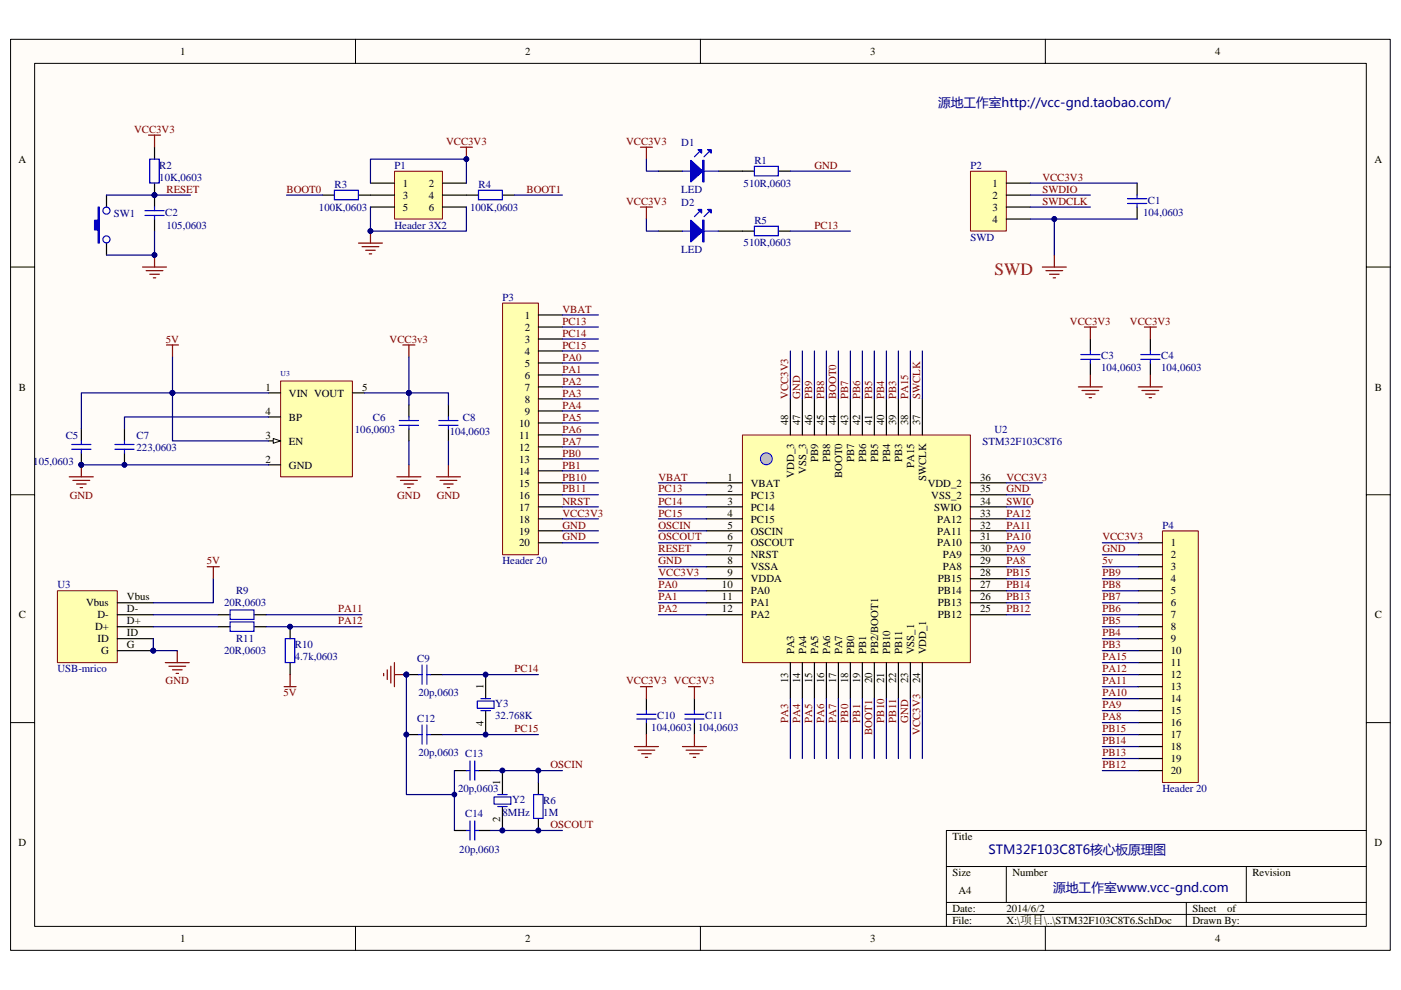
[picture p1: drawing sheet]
<svg xmlns="http://www.w3.org/2000/svg" width="297mm" height="210mm" viewBox="0 0 297 210" stroke-linecap="round" stroke-linejoin="round" font-family="sans-serif">
<path d="M2.3 8.4h292.5v193.2h-292.5z" fill="#fffcf8"/>
<path d="M2.2 8.3h292.6v193.3h-292.6z" fill="none" stroke="#000" stroke-width=".21"/>
<path d="M7.4 13.5h282.3v183h-282.3z" fill="#fffcf8"/>
<g fill="none" stroke="#000" stroke-width=".21">
<path d="M7.3 13.4h282.4v183.1h-282.4zM75.4 8.3v5.1M148.5 8.3v5.1M221.6 8.3v5.1M2.2 56.6h5.1M289.7 56.6h5.1M2.2 104.9h5.1M289.7 104.9h5.1M2.2 153.3h5.1M289.7 153.3h5.1M289.7 176.1h-89v20.4M75.4 196.5v5.1"/>
<path d="M148.5 196.5v5.1M200.7 183.8h89M200.7 191.4h89M200.7 194h89M213.4 183.8v7.6M221.6 196.5v5.1M251.5 191.4v5.1M264.2 183.8v7.6"/>
</g>
<path d="M32.8 31.2v2.6M32.8 38.8v5.1M22.6 41.4v2.5M22.6 51.6v2.5M32.8 46.5v2.5" fill="none" stroke="#000" stroke-width=".25"/>
<g fill="#000080" stroke="#000080" stroke-width=".21">
<circle cx="32.8" cy="41.4" r=".5"/>
<circle cx="32.7" cy="54.1" r=".5"/>
</g>
<g fill="none" stroke="#00f" stroke-width=".25">
<path d="M31.7 33.8h2.1v5h-2.1zM30.7 44.7h4.1M30.7 45.7h4.1M32.8 43.9v.8M32.8 45.7v.8"/>
<circle cx="22.6" cy="44.7" r=".75"/>
<circle cx="22.6" cy="50.8" r=".75"/>
</g>
<path d="M31.5 28.7h2.5M32.8 28.7v2.5M30.2 56.6h5.1M31 57.4h3.5M31.7 58.2h2.1M32.5 58.9h.5M32.8 54.1v2.5" fill="none" stroke="#800000" stroke-width=".25"/>
<path d="M20.8 43.9h.3v7.7h-.3v-2.8h-.8v-2.1h.8z" fill-rule="evenodd" fill="#00f" stroke="#00f" stroke-width=".25"/>
<path d="M22.6 41.4h17.8M32.8 49v5.1h-10.2" fill="none" stroke="#000080" stroke-width=".25"/>
<path d="M83.7 36.3h10.1v10.2h-10.1z" fill="#ffffb0"/>
<path d="M83.6 36.3h10.2v10.2h-10.2z" fill="none" stroke="#800000" stroke-width=".21"/>
<g fill="none" stroke="#000" stroke-width=".25">
<path d="M78.5 38.8h5.1M93.8 38.8h5.1M139.6 36.3h5.1M152.3 36.3h7.7M165 36.3h2.6M241.1 38.8v2.6M68.4 41.4h2.5M76 41.4h7.6M78.5 43.9h5.1M93.8 41.4h7.6M93.8 43.9h5.1M106.5 41.4h2.6"/>
<path d="M139.6 49h5.1M152.3 49h7.7M165 49h2.6M241.1 43.9v2.6"/>
</g>
<g fill="none" stroke="#00f" stroke-width=".25">
<path d="M144.7 36.3h7.6M148.2 32.2l-1 1.1M150.3 32.2l-1 1.1M160 35.3h5v2h-5zM70.9 40.4h5.1v2h-5.1zM101.4 40.4h5.1v2h-5.1zM144.7 49h7.6M148.2 44.9l-1 1.1M150.3 44.9l-1 1.1M160 48h5v2h-5zM239.1 42.1h4M239.1 43.2h4"/>
<path d="M241.1 41.4v.7M241.1 43.2v.7"/>
</g>
<path d="M78.5 38.8v-5h20.4v5M137.1 33.8v2.5h2.5M167.6 36.3h12.7M60.7 41.4h7.7M78.5 43.9v5.1h20.4v-5.1M109.1 41.4h10.1M137.1 46.5v2.5h2.5M167.6 49h12.7" fill="none" stroke="#000080" stroke-width=".25"/>
<g fill="#000080" stroke="#000080" stroke-width=".21">
<circle cx="98.9" cy="33.7" r=".49"/>
<circle cx="78.5" cy="49" r=".5"/>
</g>
<path d="M97.6 31.2h2.6M98.9 31.2v2.6M135.8 31.2h2.5M137.1 31.2v2.6M76 51.6h5.1M76.8 52.3h3.5M77.5 53.1h2.1M78.3 53.8h.5M78.5 49v2.6M135.8 43.9h2.5M137.1 43.9v2.6" fill="none" stroke="#800000" stroke-width=".25"/>
<g fill="#00f" stroke="#00f" stroke-width=".25">
<path d="M146.5 46.7l2.5 2.3-2.5 2.3z"/>
<path d="M150 44.4h.8v.8z"/>
<path d="M148 44.4h.8v.8z"/>
<path d="M146.5 34l2.5 2.3-2.5 2.3z"/>
<path d="M150 31.7h.8v.8z"/>
<path d="M148 31.7h.8v.8z"/>
<path d="M149 46.7h.3v4.6h-.3z" fill-rule="evenodd"/>
<path d="M149 34h.3v4.6h-.3z" fill-rule="evenodd"/>
</g>
<path d="M205.8 36.3h7.6v12.7h-7.6z" fill="#ffffb0"/>
<path d="M205.8 36.3h7.6v12.7h-7.6z" fill="none" stroke="#800000" stroke-width=".21"/>
<path d="M213.4 38.8h5.1M213.4 41.4h5.1M213.4 43.9h5.1M213.4 46.5h5.1M95.1 85.9v2.5M95.1 91v2.5" fill="none" stroke="#000" stroke-width=".25"/>
<path d="M93 90.2h4.1M93 89.2h4.1M95.1 88.4v.8M95.1 90.2v.8" fill="none" stroke="#00f" stroke-width=".25"/>
<path d="M43.9 120.2h2.6M45.2 120.2v2.5" fill="none" stroke="#800000" stroke-width=".25"/>
<path d="M12.2 125.3h12.7v15.2h-12.7z" fill="#ffffb0"/>
<path d="M12.2 125.3h12.7v15.2h-12.7z" fill="none" stroke="#800000" stroke-width=".21"/>
<path d="M24.9 127.8h7.6M24.9 130.4h7.6M24.9 132.9h7.6M24.9 135.5h7.6M24.9 138h7.6" fill="none" stroke="#000" stroke-width=".25"/>
<circle cx="32.5" cy="138" r=".5" fill="#000080" stroke="#000080" stroke-width=".21"/>
<path d="M32.5 135.5v2.5h5.1M45.2 122.7v5.1h-12.7" fill="none" stroke="#000080" stroke-width=".25"/>
<path d="M37.6 138v2.5M35 140.5h5.1M35.8 141.3h3.6M36.6 142.1h2M37.3 142.8h.5" fill="none" stroke="#800000" stroke-width=".25"/>
<path d="M157.4 92.3h48.3v48.2h-48.3z" fill="#ffffb0"/>
<path d="M157.4 92.3h48.3v48.2h-48.3z" fill="none" stroke="#800000" stroke-width=".21"/>
<g fill="none" stroke="#000" stroke-width=".25">
<path d="M167.6 84.6v7.6M170.1 84.6v7.6M172.7 84.6v7.6M175.2 84.6v7.6M177.8 84.6v7.6M180.3 84.6v7.6M182.8 84.6v7.6M185.4 84.6v7.6M187.9 84.6v7.6M190.5 84.6v7.6M193 84.6v7.6M195.6 84.6v7.6"/>
<path d="M149.8 102.4h7.6M149.8 104.9h7.6M149.8 107.5h7.6M149.8 110h7.6M149.8 112.6h7.6M149.8 115.1h7.6M149.8 117.7h7.6M205.7 102.4h7.7M205.7 104.9h7.7M205.7 107.5h7.7M205.7 110h7.7M205.7 112.6h7.7"/>
<path d="M205.7 115.1h7.7M205.7 117.7h7.7M149.8 120.2h7.6M149.8 122.7h7.6M149.8 125.3h7.6M149.8 127.8h7.6M149.8 130.4h7.6M205.7 120.2h7.7M205.7 122.7h7.7M205.7 125.3h7.7M205.7 127.8h7.7M205.7 130.4h7.7"/>
<path d="M167.6 140.5v7.7M170.1 140.5v7.7M172.7 140.5v7.7M175.2 140.5v7.7M177.8 140.5v7.7M180.3 140.5v7.7M182.8 140.5v7.7M185.4 140.5v7.7M187.9 140.5v7.7M190.5 140.5v7.7M193 140.5v7.7M195.6 140.5v7.7"/>
</g>
<circle cx="162.5" cy="97.3" r="1.26" fill="#c0c0c0" stroke="#00f" stroke-width=".21"/>
<g fill="none" stroke="#000080" stroke-width=".25">
<path d="M167.6 74.4v10.2M170.1 74.4v10.2M172.7 74.4v10.2M175.2 74.4v10.2M177.8 74.4v10.2M180.3 74.4v10.2M182.8 74.4v10.2M185.4 74.4v10.2M187.9 74.4v10.2M190.5 74.4v10.2M193 74.4v10.2M195.6 74.4v10.2"/>
<path d="M139.6 102.4h10.2M139.6 104.9h10.2M139.6 107.5h10.2M139.6 110h10.2M139.6 112.6h10.2M139.6 115.1h10.2M139.6 117.7h10.2M213.4 102.4h7.6M213.4 104.9h5.1M213.4 107.5h5.1M213.4 110h5.1M213.4 112.6h5.1"/>
<path d="M213.4 115.1h5.1M213.4 117.7h5.1M139.6 120.2h10.2M139.6 122.7h10.2M139.6 125.3h10.2M139.6 127.8h10.2M139.6 130.4h10.2M213.4 120.2h5.1M213.4 122.7h5.1M213.4 125.3h5.1M213.4 127.8h5.1M213.4 130.4h5.1"/>
<path d="M167.6 148.2v12.7M170.1 148.2v12.7M172.7 148.2v12.7M175.2 148.2v12.7M177.8 148.2v12.7M180.3 148.2v12.7M182.8 148.2v12.7M185.4 148.2v12.7M187.9 148.2v12.7M190.5 148.2v12.7M193 148.2v12.7M195.6 148.2v12.7"/>
</g>
<path d="M106.6 64.3h7.5v53.4h-7.5z" fill="#ffffb0"/>
<path d="M106.5 64.3h7.6v53.4h-7.6z" fill="none" stroke="#800000" stroke-width=".21"/>
<g fill="none" stroke="#000" stroke-width=".25">
<path d="M114.1 66.8h5.1M114.1 69.4h5.1M114.1 71.9h5.1M114.1 74.4h5.1M114.1 77h5.1M114.1 79.5h5.1M114.1 82.1h5.1M114.1 84.6h5.1M114.1 87.2h5.1M114.1 89.7h5.1M114.1 92.2h5.1M114.1 94.8h5.1"/>
<path d="M114.1 97.3h5.1M114.1 99.9h5.1M114.1 102.4h5.1M114.1 104.9h5.1M114.1 107.5h5.1M114.1 110h5.1M114.1 112.6h5.1M114.1 115.1h5.1"/>
</g>
<g fill="none" stroke="#000080" stroke-width=".25">
<path d="M119.2 66.8h7.7M119.2 69.4h7.7M119.2 71.9h7.7M119.2 74.4h7.7M119.2 77h7.7M119.2 79.5h7.7M119.2 82.1h7.7M119.2 84.6h7.7M119.2 87.2h7.7M119.2 89.7h7.7M119.2 92.2h7.7M119.2 94.8h7.7"/>
<path d="M119.2 97.3h7.7M119.2 99.9h7.7M119.2 102.4h7.7M119.2 104.9h7.7M119.2 107.5h7.7M119.2 110h7.7M119.2 112.6h7.7M119.2 115.1h7.7"/>
</g>
<path d="M246.5 112.6h7.6v53.4h-7.6z" fill="#ffffb0"/>
<path d="M246.5 112.6h7.6v53.4h-7.6z" fill="none" stroke="#800000" stroke-width=".21"/>
<g fill="none" stroke="#000" stroke-width=".25">
<path d="M231.2 71.9v2.5M231.2 77v2.5M243.9 71.9v2.5M243.9 77v2.5M241.3 115.1h5.1M241.3 117.7h5.1M46.2 130.4h2.6M46.2 132.9h2.6M53.9 130.4h2.5M53.9 132.9h2.5M61.5 132.9v2.6M241.3 120.2h5.1"/>
<path d="M241.3 122.7h5.1M241.3 125.3h5.1M241.3 127.8h5.1M241.3 130.4h5.1M241.3 132.9h5.1M241.3 135.5h5.1M241.3 138h5.1M61.5 140.5v2.6M86.2 143.1h2.5M86.2 155.8h2.5M91.3 143.1h2.5M91.3 155.8h2.5"/>
<path d="M103 143.1v5.1M103 150.7v5.1M137.1 148.2v2.5M137.1 153.3v2.5M147.2 148.2v2.5M147.2 153.3v2.5M241.3 140.5h5.1M241.3 143.1h5.1M241.3 145.6h5.1M241.3 148.2h5.1M241.3 150.7h5.1M241.3 153.3h5.1"/>
<path d="M241.3 155.8h5.1M241.3 158.3h5.1M96.3 163.4h2.6M96.3 176.1h2.6M101.4 163.4h2.6M101.4 176.1h2.6M106.5 163.4v5.1M106.5 171.1v5M114.1 166v2.5M114.1 173.6v2.5M241.3 160.9h5.1M241.3 163.4h5.1"/>
</g>
<g fill="none" stroke="#000080" stroke-width=".25">
<path d="M218.5 38.8h22.6M218.5 43.9h12.7M218.5 46.5h5v7.6M223.5 46.5h17.6M233.7 115.1h7.6M233.7 117.7h7.6M32.5 130.4h13.7M32.5 132.9h13.7M56.4 130.4h20.4M56.4 132.9h20.4M233.7 120.2h7.6M233.7 122.7h7.6"/>
<path d="M233.7 125.3h7.6M233.7 127.8h7.6M233.7 130.4h7.6M233.7 132.9h7.6M233.7 135.5h7.6M233.7 138h7.6M86.2 143.1v25.4h10.1M93.8 143.1h20.3M93.8 155.8h20.3M233.7 140.5h7.6M233.7 143.1h7.6M233.7 145.6h7.6"/>
<path d="M233.7 148.2h7.6M233.7 150.7h7.6M233.7 153.3h7.6M233.7 155.8h7.6M233.7 158.3h7.6M96.3 163.4v12.7M104 163.4h10.1v2.6M104 176.1h15.2M114.1 163.4h5.1M233.7 160.9h7.6M233.7 163.4h7.6"/>
</g>
<g fill="none" stroke="#00f" stroke-width=".25">
<path d="M229.1 75.2h4.1M229.1 76.2h4.1M231.2 74.4v.8M231.2 76.2v.8M241.8 75.2h4.1M241.8 76.2h4.1M243.9 74.4v.8M243.9 76.2v.8M48.8 129.4h5v2h-5zM48.8 131.9h5v2h-5zM60.5 135.5h2v5h-2zM88.7 143.1h.8"/>
<path d="M88.7 155.8h.8M89.5 141.1v4M89.5 153.8v4M90.5 141.1v4M90.5 153.8v4M90.5 143.1h.8M90.5 155.8h.8M101.2 148.7h3.6v1.5h-3.6zM102 150.7h2M102 148.2h2M135 152.5h4.1M135 151.5h4.1"/>
<path d="M137.1 150.7v.8M137.1 152.5v.8M145.2 152.5h4.1M145.2 151.5h4.1M147.2 150.7v.8M147.2 152.5v.8M98.9 163.4h.7M98.9 176.1h.7M99.6 161.4v4.1M99.6 174.1v4.1M100.7 161.4v4.1M100.7 174.1v4.1"/>
<path d="M100.7 163.4h.7M100.7 176.1h.7M104.8 169h3.5v1.6h-3.5zM105.5 171.1h2M105.5 168.5h2M113.1 168.5h2v5.1h-2z"/>
</g>
<g fill="none" stroke="#800000" stroke-width=".25">
<path d="M221 56.6h5.1M221.8 57.4h3.5M222.5 58.2h2.1M223.3 58.9h.5M223.5 54.1v2.5M85.4 73.2h2.6M86.7 73.2v2.5M229.9 69.4h2.5M231.2 79.5v2.6M231.2 69.4v2.5M242.6 69.4h2.6M243.9 79.5v2.6"/>
<path d="M243.9 69.4v2.5M228.6 82.1h5.1M229.4 82.8h3.6M230.2 83.6h2M230.9 84.3h.5M241.3 82.1h5.1M242.1 82.8h3.6M242.9 83.6h2M243.6 84.3h.6M60.2 145.6h2.6M61.5 143.1v2.5M81.3 142.8v.5"/>
<path d="M82.1 142.1v2M82.9 141.3v3.6M83.6 143.1h2.6M83.6 140.5v5.1M134.5 158.3h5.1M135.3 159.1h3.5M135.8 145.6h2.5M136 159.9h2.1M137.1 145.6v2.6M137.1 155.8v2.5M144.7 158.3h5.1M145.5 159.1h3.5"/>
<path d="M146 145.6h2.5M146.2 159.9h2M147.2 145.6v2.6M147.2 155.8v2.5M136.8 160.6h.5M147 160.6h.5"/>
</g>
<g fill="#000080" stroke="#000080" stroke-width=".21">
<circle cx="114.1" cy="176.1" r=".49"/>
<circle cx="102.9" cy="143.1" r=".49"/>
<circle cx="102.9" cy="155.8" r=".49"/>
<circle cx="86.2" cy="143.1" r=".49"/>
<circle cx="86.2" cy="155.8" r=".49"/>
<circle cx="106.5" cy="163.4" r=".5"/>
<circle cx="106.5" cy="176.1" r=".5"/>
<circle cx="96.3" cy="168.5" r=".49"/>
<circle cx="114.1" cy="163.4" r=".49"/>
<circle cx="223.5" cy="46.5" r=".49"/>
<circle cx="61.5" cy="132.9" r=".5"/>
</g>
<path d="M59.5 80.8h15.2v20.3h-15.2z" fill="#ffffb0"/>
<path d="M59.5 80.8h15.2v20.3h-15.2z" fill="none" stroke="#800000" stroke-width=".21"/>
<path d="M56.9 83.3h2.6M56.9 98.6h2.6M56.9 93.5h2.6" fill="none" stroke="#000" stroke-width=".25"/>
<path d="M57.9 93l1.6 .5-1.6 .5z" fill="#fffcf8" stroke="#000" stroke-width=".21"/>
<path d="M17.2 91v2.5M17.2 96.1v2.5M26.4 91v2.5M26.4 96.1v2.5M56.9 88.4h2.6M74.7 83.3h2.6M86.7 85.9v2.5M86.7 91v2.5" fill="none" stroke="#000" stroke-width=".25"/>
<g fill="#000080" stroke="#000080" stroke-width=".21">
<circle cx="17.2" cy="98.6" r=".49"/>
<circle cx="26.4" cy="98.6" r=".49"/>
<circle cx="36.6" cy="83.3" r=".5"/>
<circle cx="86.7" cy="83.3" r=".49"/>
</g>
<path d="M15.2 94.3h4.1M15.2 95.3h4.1M17.2 93.5v.8M17.2 95.3v.8M24.4 94.3h4M24.4 95.3h4M26.4 93.5v.8M26.4 95.3v.8M84.6 89.2h4.1M84.6 90.2h4.1M86.7 88.4v.8M86.7 90.2v.8" fill="none" stroke="#00f" stroke-width=".25"/>
<g fill="none" stroke="#800000" stroke-width=".25">
<path d="M35.3 73.2h2.5M36.6 73.2v2.5M17.2 98.6v2.5M86.7 98.6v2.5M95.1 98.6v2.5M14.7 101.1h5.1M15.4 101.9h3.6M16.2 102.7h2.1M17 103.4h.5M84.1 101.1h5.1M84.9 101.9h3.6M85.7 102.7h2"/>
<path d="M86.4 103.4h.5M92.5 101.1h5.1M93.3 101.9h3.6M94.1 102.7h2M94.8 103.4h.5"/>
</g>
<path d="M218.5 41.4h12.7M36.6 75.7v7.6M86.7 75.7v10.2M17.2 98.6h39.7M36.6 83.3h-19.4v7.7M36.6 83.3h20.3M36.6 83.3v10.2h20.3M56.9 88.4h-30.5v2.6M77.3 83.3h17.8v2.6M86.7 93.5v5.1M95.1 93.5v5.1" fill="none" stroke="#000080" stroke-width=".25"/>
<text font-size="3.7" fill="#f00" x="210.8" y="58.4">SWD</text>
<g font-size="2.7" fill="#000080">
<text x="198.9" y="22.6">源地工作室http://vcc-gnd.taobao.com/</text>
<text x="209.6" y="181.1">STM32F103C8T6核心板原理图</text>
<text x="223.3" y="189.2">源地工作室www.vcc-gnd.com</text>
</g>
<g font-size="2.3">
<text x="38.2" y="11.7">1</text>
<text x="111.4" y="11.7">2</text>
<text x="184.5" y="11.7">3</text>
<text x="257.6" y="11.7">4</text>
<text x="4" y="34.5">A</text>
<text x="291.4" y="34.5">A</text>
<text x="85.4" y="39.6">1</text>
<text x="90.9" y="39.6">2</text>
<text x="210.5" y="39.6">1</text>
<text x="85.4" y="42.2">3</text>
<text x="85.4" y="44.7">5</text>
<text x="90.9" y="42.2">4</text>
<text x="90.9" y="44.7">6</text>
<text x="210.5" y="42.2">2</text>
<text x="210.5" y="44.7">3</text>
<text x="210.5" y="47.2">4</text>
<text x="111.2" y="67.6">1</text>
<text x="111.2" y="70.1">2</text>
<text x="111.2" y="72.7">3</text>
<text x="111.2" y="75.2">4</text>
<text x="111.2" y="77.8">5</text>
<text x="4" y="82.8">B</text>
<text x="56.3" y="82.8">1</text>
<text x="76.8" y="82.8">5</text>
<text x="111.2" y="80.3">6</text>
<text x="111.2" y="82.8">7</text>
<text x="291.5" y="82.8">B</text>
<text x="56.3" y="87.9">4</text>
<text x="61.3" y="84.1">VIN VOUT</text>
<text x="61.3" y="89.2">BP</text>
<text x="111.2" y="85.4">8</text>
<text x="111.2" y="87.9">9</text>
<text x="56.3" y="93">3</text>
<text x="61.3" y="94.3">EN</text>
<text x="110.1" y="90.5">10</text>
<text x="110.1" y="93">11</text>
<text x="110.1" y="95.6">12</text>
<text x="167.1" y="90.2" transform="rotate(-90 167.1 90.2)">48</text>
<text x="169.6" y="90.2" transform="rotate(-90 169.6 90.2)">47</text>
<text x="172.2" y="90.2" transform="rotate(-90 172.2 90.2)">46</text>
<text x="174.7" y="90.2" transform="rotate(-90 174.7 90.2)">45</text>
<text x="177.3" y="90.2" transform="rotate(-90 177.3 90.2)">44</text>
<text x="179.8" y="90.2" transform="rotate(-90 179.8 90.2)">43</text>
<text x="182.3" y="90.2" transform="rotate(-90 182.3 90.2)">42</text>
<text x="184.9" y="90.2" transform="rotate(-90 184.9 90.2)">41</text>
<text x="187.4" y="90.2" transform="rotate(-90 187.4 90.2)">40</text>
<text x="190" y="90.2" transform="rotate(-90 190 90.2)">39</text>
<text x="192.5" y="90.2" transform="rotate(-90 192.5 90.2)">38</text>
<text x="195.1" y="90.2" transform="rotate(-90 195.1 90.2)">37</text>
<text x="56.3" y="98.1">2</text>
<text x="61.3" y="99.4">GND</text>
<text x="110.1" y="98.1">13</text>
<text x="110.1" y="100.6">14</text>
<text x="154.2" y="101.9">1</text>
<text x="168.4" y="101.3" transform="rotate(-90 168.4 101.3)">VDD_3</text>
<text x="170.9" y="100.5" transform="rotate(-90 170.9 100.5)">VSS_3</text>
<text x="173.5" y="98" transform="rotate(-90 173.5 98)">PB9</text>
<text x="176" y="98" transform="rotate(-90 176 98)">PB8</text>
<text x="178.5" y="101.4" transform="rotate(-90 178.5 101.4)">BOOT0</text>
<text x="181.1" y="98" transform="rotate(-90 181.1 98)">PB7</text>
<text x="183.6" y="98" transform="rotate(-90 183.6 98)">PB6</text>
<text x="186.2" y="98" transform="rotate(-90 186.2 98)">PB5</text>
<text x="188.7" y="98" transform="rotate(-90 188.7 98)">PB4</text>
<text x="191.3" y="98" transform="rotate(-90 191.3 98)">PB3</text>
<text x="193.8" y="99.3" transform="rotate(-90 193.8 99.3)">PA15</text>
<text x="207.8" y="101.9">36</text>
<text x="110.1" y="103.2">15</text>
<text x="110.1" y="105.7">16</text>
<text x="154.2" y="104.5">2</text>
<text x="154.2" y="107">3</text>
<text x="159.2" y="103.2">VBAT</text>
<text x="159.2" y="105.7">PC13</text>
<text x="196.3" y="102.1" transform="rotate(-90 196.3 102.1)">SWCLK</text>
<text x="196.7" y="103.2">VDD_2</text>
<text x="197.5" y="105.7">VSS_2</text>
<text x="207.8" y="107">34</text>
<text x="207.8" y="104.5">35</text>
<text x="110.1" y="108.3">17</text>
<text x="110.1" y="110.8">18</text>
<text x="110.1" y="113.4">19</text>
<text x="154.2" y="109.6">4</text>
<text x="154.2" y="112.1">5</text>
<text x="159.2" y="108.3">PC14</text>
<text x="159.2" y="110.8">PC15</text>
<text x="159.2" y="113.4">OSCIN</text>
<text x="198.1" y="108.3">SWIO</text>
<text x="198.7" y="113.4">PA11</text>
<text x="198.7" y="110.8">PA12</text>
<text x="207.8" y="112.1">32</text>
<text x="207.8" y="109.6">33</text>
<text x="110.1" y="115.9">20</text>
<text x="154.2" y="114.6">6</text>
<text x="154.2" y="117.2">7</text>
<text x="154.2" y="119.7">8</text>
<text x="159.2" y="115.9">OSCOUT</text>
<text x="159.2" y="118.4">NRST</text>
<text x="198.7" y="115.9">PA10</text>
<text x="199.9" y="118.4">PA9</text>
<text x="207.8" y="114.6">31</text>
<text x="207.8" y="119.7">29</text>
<text x="207.8" y="117.2">30</text>
<text x="248.2" y="115.9">1</text>
<text x="248.2" y="118.4">2</text>
<text x="153.1" y="124.8">10</text>
<text x="154.2" y="122.3">9</text>
<text x="159.2" y="121">VSSA</text>
<text x="159.2" y="123.5">VDDA</text>
<text x="198.9" y="123.5">PB15</text>
<text x="199.9" y="121">PA8</text>
<text x="207.8" y="124.8">27</text>
<text x="207.8" y="122.3">28</text>
<text x="248.2" y="121">3</text>
<text x="248.2" y="123.5">4</text>
<text x="4" y="131.2">C</text>
<text x="18.2" y="128.6">Vbus</text>
<text x="20.7" y="131.2">D-</text>
<text x="26.9" y="127.4">Vbus</text>
<text x="26.9" y="129.9">D-</text>
<text x="153.1" y="127.4">11</text>
<text x="153.1" y="129.9">12</text>
<text x="159.2" y="126.1">PA0</text>
<text x="159.2" y="128.6">PA1</text>
<text x="159.2" y="131.2">PA2</text>
<text x="198.9" y="131.2">PB12</text>
<text x="198.9" y="128.6">PB13</text>
<text x="198.9" y="126.1">PB14</text>
<text x="207.8" y="129.9">25</text>
<text x="207.8" y="127.4">26</text>
<text x="248.2" y="126.1">5</text>
<text x="248.2" y="128.6">6</text>
<text x="248.2" y="131.2">7</text>
<text x="291.5" y="131.2">C</text>
<text x="20.1" y="133.7">D+</text>
<text x="20.7" y="136.2">ID</text>
<text x="26.9" y="135">ID</text>
<text x="26.9" y="132.4">D+</text>
<text x="26.9" y="137.5">G</text>
<text x="248.2" y="133.7">8</text>
<text x="248.2" y="136.2">9</text>
<text x="21.4" y="138.8">G</text>
<text x="168.4" y="138.8" transform="rotate(-90 168.4 138.8)">PA3</text>
<text x="170.9" y="138.8" transform="rotate(-90 170.9 138.8)">PA4</text>
<text x="173.5" y="138.8" transform="rotate(-90 173.5 138.8)">PA5</text>
<text x="176" y="138.8" transform="rotate(-90 176 138.8)">PA6</text>
<text x="178.5" y="138.8" transform="rotate(-90 178.5 138.8)">PA7</text>
<text x="181.1" y="138.8" transform="rotate(-90 181.1 138.8)">PB0</text>
<text x="183.6" y="138.8" transform="rotate(-90 183.6 138.8)">PB1</text>
<text x="186.2" y="138.8" transform="rotate(-90 186.2 138.8)">PB2/BOOT1</text>
<text x="188.7" y="138.8" transform="rotate(-90 188.7 138.8)">PB10</text>
<text x="191.3" y="138.8" transform="rotate(-90 191.3 138.8)">PB11</text>
<text x="193.8" y="138.8" transform="rotate(-90 193.8 138.8)">VSS_1</text>
<text x="196.3" y="138.8" transform="rotate(-90 196.3 138.8)">VDD_1</text>
<text x="248.2" y="138.8">10</text>
<text x="248.2" y="141.3">11</text>
<text x="248.2" y="143.9">12</text>
<text x="102.5" y="146.2" transform="rotate(-90 102.5 146.2)">1</text>
<text x="167.1" y="144.9" transform="rotate(-90 167.1 144.9)">13</text>
<text x="169.6" y="144.9" transform="rotate(-90 169.6 144.9)">14</text>
<text x="172.2" y="144.9" transform="rotate(-90 172.2 144.9)">15</text>
<text x="174.7" y="144.9" transform="rotate(-90 174.7 144.9)">16</text>
<text x="177.3" y="144.9" transform="rotate(-90 177.3 144.9)">17</text>
<text x="179.8" y="144.9" transform="rotate(-90 179.8 144.9)">18</text>
<text x="182.3" y="144.9" transform="rotate(-90 182.3 144.9)">19</text>
<text x="184.9" y="144.9" transform="rotate(-90 184.9 144.9)">20</text>
<text x="187.4" y="144.9" transform="rotate(-90 187.4 144.9)">21</text>
<text x="190" y="144.9" transform="rotate(-90 190 144.9)">22</text>
<text x="192.5" y="144.9" transform="rotate(-90 192.5 144.9)">23</text>
<text x="195.1" y="144.9" transform="rotate(-90 195.1 144.9)">24</text>
<text x="248.2" y="146.4">13</text>
<text x="248.2" y="149">14</text>
<text x="102.5" y="153.9" transform="rotate(-90 102.5 153.9)">4</text>
<text x="248.2" y="151.5">15</text>
<text x="248.2" y="154.1">16</text>
<text x="248.2" y="156.6">17</text>
<text x="248.2" y="159.1">18</text>
<text x="248.2" y="161.7">19</text>
<text x="106" y="166.5" transform="rotate(-90 106 166.5)">1</text>
<text x="248.2" y="164.2">20</text>
<text x="4" y="179.5">D</text>
<text x="106" y="174.3" transform="rotate(-90 106 174.3)">2</text>
<text x="201.9" y="178.2">Title</text>
<text x="291.4" y="179.5">D</text>
<text x="201.9" y="185.8">Size</text>
<text x="214.6" y="185.8">Number</text>
<text x="265.5" y="185.8">Revision</text>
<text x="203.2" y="189.7">A4</text>
<text x="201.9" y="193.5">Date:</text>
<text x="201.9" y="196">File:</text>
<text x="213.4" y="193.5">2014/6/2</text>
<text x="213.4" y="196">X:\项目\..\STM32F103C8T6.SchDoc</text>
<text x="252.8" y="193.5">Sheet</text>
<text x="252.8" y="196">Drawn By:</text>
<text x="260.2" y="193.5">of</text>
<text x="38.2" y="199.8">1</text>
<text x="111.4" y="199.8">2</text>
<text x="184.5" y="199.8">3</text>
<text x="257.6" y="199.8">4</text>
</g>
<g font-size="2.3" fill="#800000">
<text x="28.4" y="28.2">VCC3V3</text>
<text x="94.6" y="30.7">VCC3V3</text>
<text x="132.7" y="30.7">VCC3V3</text>
<text x="172.7" y="35.8">GND</text>
<text x="35.3" y="40.9">RESET</text>
<text x="60.7" y="40.9">BOOT0</text>
<text x="111.6" y="40.9">BOOT1</text>
<text x="221" y="40.9">SWDIO</text>
<text x="221" y="38.4">VCC3V3</text>
<text x="132.7" y="43.4">VCC3V3</text>
<text x="221" y="43.4">SWDCLK</text>
<text x="172.7" y="48.5">PC13</text>
<text x="119.3" y="68.9">PC13</text>
<text x="119.3" y="71.4">PC14</text>
<text x="119.3" y="66.3">VBAT</text>
<text x="226.8" y="68.9">VCC3V3</text>
<text x="239.6" y="68.9">VCC3V3</text>
<text x="35.2" y="72.7">5V</text>
<text x="82.6" y="72.7">VCC3v3</text>
<text x="119.3" y="74">PC15</text>
<text x="119.3" y="76.5">PA0</text>
<text x="119.3" y="79">PA1</text>
<text x="119.3" y="81.6">PA2</text>
<text x="119.3" y="89.2">PA5</text>
<text x="119.3" y="86.7">PA4</text>
<text x="119.3" y="84.1">PA3</text>
<text x="167.1" y="84.6" transform="rotate(-90 167.1 84.6)">VCC3V3</text>
<text x="169.6" y="84.6" transform="rotate(-90 169.6 84.6)">GND</text>
<text x="172.2" y="84.6" transform="rotate(-90 172.2 84.6)">PB9</text>
<text x="174.7" y="84.6" transform="rotate(-90 174.7 84.6)">PB8</text>
<text x="177.3" y="84.6" transform="rotate(-90 177.3 84.6)">BOOT0</text>
<text x="179.8" y="84.6" transform="rotate(-90 179.8 84.6)">PB7</text>
<text x="182.3" y="84.6" transform="rotate(-90 182.3 84.6)">PB6</text>
<text x="184.9" y="84.6" transform="rotate(-90 184.9 84.6)">PB5</text>
<text x="187.4" y="84.6" transform="rotate(-90 187.4 84.6)">PB4</text>
<text x="190" y="84.6" transform="rotate(-90 190 84.6)">PB3</text>
<text x="192.5" y="84.6" transform="rotate(-90 192.5 84.6)">PA15</text>
<text x="195.1" y="84.6" transform="rotate(-90 195.1 84.6)">SWCLK</text>
<text x="119.2" y="94.3">PA7</text>
<text x="119.3" y="91.8">PA6</text>
<text x="119.2" y="96.8">PB0</text>
<text x="119.2" y="99.4">PB1</text>
<text x="119.3" y="101.9">PB10</text>
<text x="139.6" y="101.9">VBAT</text>
<text x="213.4" y="101.9">VCC3V3</text>
<text x="14.8" y="105.7">GND</text>
<text x="84.2" y="105.7">GND</text>
<text x="92.6" y="105.7">GND</text>
<text x="119.3" y="107">NRST</text>
<text x="119.3" y="104.5">PB11</text>
<text x="139.6" y="104.5">PC13</text>
<text x="139.6" y="107">PC14</text>
<text x="213.4" y="104.5">GND</text>
<text x="213.4" y="107">SWIO</text>
<text x="119.3" y="112.1">GND</text>
<text x="119.3" y="109.6">VCC3V3</text>
<text x="139.6" y="109.6">PC15</text>
<text x="139.6" y="112.1">OSCIN</text>
<text x="213.4" y="109.6">PA12</text>
<text x="213.4" y="112.1">PA11</text>
<text x="43.8" y="119.7">5V</text>
<text x="119.3" y="114.6">GND</text>
<text x="139.6" y="114.6">OSCOUT</text>
<text x="139.6" y="117.2">RESET</text>
<text x="139.6" y="119.7">GND</text>
<text x="213.4" y="114.6">PA10</text>
<text x="213.4" y="117.2">PA9</text>
<text x="213.4" y="119.7">PA8</text>
<text x="233.7" y="114.6">VCC3V3</text>
<text x="233.7" y="119.7">5v</text>
<text x="233.7" y="117.2">GND</text>
<text x="139.6" y="122.3">VCC3V3</text>
<text x="139.6" y="124.8">PA0</text>
<text x="213.4" y="122.3">PB15</text>
<text x="213.4" y="124.8">PB14</text>
<text x="233.7" y="124.8">PB8</text>
<text x="233.7" y="122.3">PB9</text>
<text x="71.7" y="129.9">PA11</text>
<text x="139.6" y="127.4">PA1</text>
<text x="139.6" y="129.9">PA2</text>
<text x="213.4" y="127.4">PB13</text>
<text x="213.4" y="129.9">PB12</text>
<text x="233.7" y="129.9">PB6</text>
<text x="233.7" y="127.4">PB7</text>
<text x="71.7" y="132.4">PA12</text>
<text x="233.7" y="137.5">PB3</text>
<text x="233.7" y="135">PB4</text>
<text x="233.7" y="132.4">PB5</text>
<text x="109.1" y="142.6">PC14</text>
<text x="233.7" y="140.1">PA15</text>
<text x="233.7" y="142.6">PA12</text>
<text x="35.1" y="145.2">GND</text>
<text x="60.1" y="147.7">5V</text>
<text x="132.7" y="145.2">VCC3V3 VCC3V3</text>
<text x="233.7" y="145.2">PA11</text>
<text x="233.7" y="147.7">PA10</text>
<text x="109.1" y="155.3">PC15</text>
<text x="167.1" y="153.3" transform="rotate(-90 167.1 153.3)">PA3</text>
<text x="169.6" y="153.3" transform="rotate(-90 169.6 153.3)">PA4</text>
<text x="172.2" y="153.3" transform="rotate(-90 172.2 153.3)">PA5</text>
<text x="174.7" y="153.3" transform="rotate(-90 174.7 153.3)">PA6</text>
<text x="177.3" y="153.3" transform="rotate(-90 177.3 153.3)">PA7</text>
<text x="179.8" y="153.3" transform="rotate(-90 179.8 153.3)">PB0</text>
<text x="182.3" y="153.3" transform="rotate(-90 182.3 153.3)">PB1</text>
<text x="184.9" y="155.8" transform="rotate(-90 184.9 155.8)">BOOT1</text>
<text x="187.4" y="153.3" transform="rotate(-90 187.4 153.3)">PB10</text>
<text x="190" y="153.3" transform="rotate(-90 190 153.3)">PB11</text>
<text x="192.5" y="153.3" transform="rotate(-90 192.5 153.3)">GND</text>
<text x="195.1" y="155.8" transform="rotate(-90 195.1 155.8)">VCC3V3</text>
<text x="233.7" y="150.2">PA9</text>
<text x="233.7" y="152.8">PA8</text>
<text x="233.7" y="155.3">PB15</text>
<text x="233.7" y="157.9">PB14</text>
<text x="233.7" y="160.4">PB13</text>
<text x="116.7" y="163">OSCIN</text>
<text x="233.7" y="163">PB12</text>
<text x="116.7" y="175.7">OSCOUT</text>
</g>
<g font-size="2.3" fill="#000080">
<text x="33.8" y="35.8">R2</text>
<text x="83.6" y="35.8">P1</text>
<text x="144.4" y="31">D1</text>
<text x="160" y="34.8">R1</text>
<text x="205.7" y="35.8">P2</text>
<text x="33.8" y="38.4">10K,0603</text>
<text x="70.9" y="39.9">R3</text>
<text x="101.4" y="39.9">R4</text>
<text x="144.4" y="40.9">LED</text>
<text x="157.7" y="39.6">510R,0603</text>
<text x="24.1" y="46">SW1</text>
<text x="35" y="45.7">C2</text>
<text x="67.6" y="44.7">100K,0603</text>
<text x="99.7" y="44.7">100K,0603</text>
<text x="144.4" y="43.7">D2</text>
<text x="160" y="47.5">R5</text>
<text x="242.4" y="45.7">104,0603</text>
<text x="243.4" y="43.2">C1</text>
<text x="35.3" y="48.5">105,0603</text>
<text x="83.6" y="48.5">Header 3X2</text>
<text x="144.4" y="53.6">LED</text>
<text x="157.7" y="52.1">510R,0603</text>
<text x="205.7" y="51.1">SWD</text>
<text x="106.5" y="63.8">P3</text>
<text x="233.5" y="76.2">C3</text>
<text x="246.2" y="76.2">C4</text>
<text x="233.5" y="78.8">104,0603</text>
<text x="246.2" y="78.8">104,0603</text>
<text x="79.1" y="89.2">C6</text>
<text x="98.1" y="89.2">C8</text>
<text x="13.9" y="93">C5</text>
<text x="29" y="93">C7</text>
<text x="29" y="95.6">223,0603</text>
<text x="75.2" y="91.8">106,0603</text>
<text x="95.4" y="92.3">104,0603</text>
<text x="208.3" y="94.3">STM32F103C8T6</text>
<text x="210.8" y="91.8">U2</text>
<text x="7.1" y="98.6">105,0603</text>
<text x="246.4" y="112.1">P4</text>
<text x="106.5" y="119.7">Header 20</text>
<text x="12.2" y="124.8">U3</text>
<text x="47.5" y="128.6">20R,0603</text>
<text x="50.1" y="126.1">R9</text>
<text x="50.1" y="136.2">R11</text>
<text x="62.5" y="137.5">R10</text>
<text x="12.2" y="142.6">USB-mrico</text>
<text x="47.5" y="138.8">20R,0603</text>
<text x="62.5" y="140.1">4.7k,0603</text>
<text x="88.5" y="140.3">C9</text>
<text x="88.7" y="147.7">20p,0603</text>
<text x="105" y="150">Y3</text>
<text x="88.5" y="153">C12</text>
<text x="105" y="152.5">32.768K</text>
<text x="138.1" y="155.1">104,0603</text>
<text x="139.4" y="152.5">C10</text>
<text x="148" y="155.1">104,0603</text>
<text x="149.5" y="152.5">C11</text>
<text x="88.7" y="160.4">20p,0603 C13</text>
<text x="97.1" y="168">20p,0603</text>
<text x="98.7" y="173.4">C14</text>
<text x="106.5" y="173.1">8MHz</text>
<text x="108.6" y="170.3">Y2</text>
<text x="115.2" y="170.6">R6</text>
<text x="115.2" y="173.1">1M</text>
<text x="246.4" y="168">Header 20</text>
<text x="97.4" y="181">20p,0603</text>
</g>
<text font-size="1.6" fill="#000080" x="59.5" y="79.7">U3</text>
</svg>
